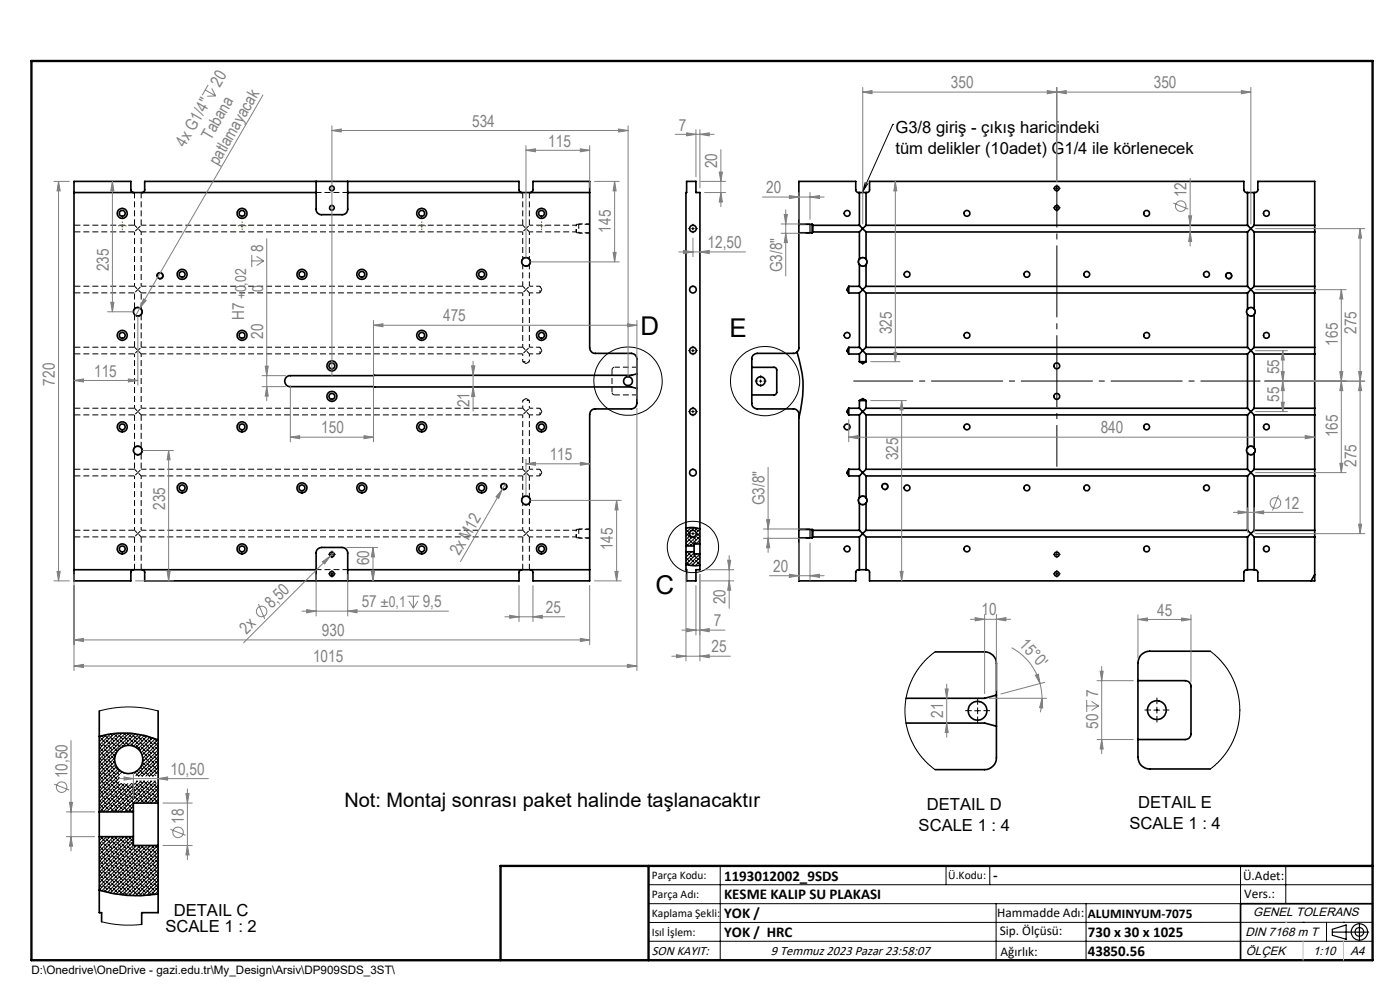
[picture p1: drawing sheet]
<svg xmlns="http://www.w3.org/2000/svg" width="297mm" height="210mm" viewBox="0 0 297 210" stroke-linecap="round" stroke-linejoin="round" font-family="sans-serif">
<path d="M122.3 47.6v1.8M122.3 112.3v1.8" fill="none" stroke="#000" stroke-width=".21" stroke-dasharray="1.3 .6" stroke-dashoffset=".9" stroke-linecap="butt"/>
<path d="M122.2 49.2v-1.4M110.9 76.7h1.4M114.5 75.1v-1.4M114.5 62.1v-1.4M112.3 84.9h-1.4M114.5 88v-1.4M114.5 100.9v-1.4M122.2 113.9v-1.4" fill="none" stroke="#000" stroke-width=".21" stroke-dasharray="1.3 .6" stroke-dashoffset=".7" stroke-linecap="butt"/>
<g fill="none" stroke="#000" stroke-width=".21" stroke-dasharray="1.3 .6" stroke-dashoffset=".5" stroke-linecap="butt">
<path d="M28.5 47.8l.7 .7M29.2 48.5l-.7 .7M29.2 48.5l.8-.7M30 49.2l-.8-.7M110.9 47.8l.7 .7M111.6 48.5l-.7 .7M111.6 48.5l.7-.7M112.3 49.2l-.7-.7M112.3 49.2h9.9M122.2 47.8h-9.9M28.5 73.7l.7 .7M28.5 60.7l.7 .7"/>
<path d="M29.2 74.4l.8-.7M29.2 74.4l-.7 .7M29.2 61.4l-.7 .7M29.2 61.4l.8-.7M30 62.1l-.8-.7M30 75.1l-.8-.7M110.9 73.7l.7 .7M110.9 60.7l.7 .7M111.6 61.4l-.7 .7M111.6 74.4l.7-.7M111.6 61.4l.7-.7M111.6 74.4l-.7 .7"/>
<path d="M112.3 62.1l-.7-.7M112.3 75.1l-.7-.7M112.3 75.1h2.2M112.3 62.1h2.2M114.5 73.7h-2.2M114.5 60.7h-2.2M129.8 78.5a.59 .59 0 0 1 .6-.6M28.5 86.6l.7 .7M28.5 99.5l.7 .7M29.2 87.3l-.7 .7M29.2 87.3l.8-.7M30 88l-.8-.7"/>
<path d="M110.9 99.5l.7 .7M110.9 86.6l.7 .7M111.6 87.3l-.7 .7M111.6 87.3l.7-.7M112.3 88l-.7-.7M112.3 88h2.2M114.5 86.6h-2.2M114.5 99.5h-2.2M130.4 83.8a.59 .59 0 0 1-.6-.6M28.5 112.5l.7 .7M29.2 113.2l-.7 .7M29.2 113.2l.8-.7"/>
<path d="M29.2 100.2l.8-.7M29.2 100.2l-.7 .7M30 113.9l-.8-.7M30 100.9l-.8-.7M110.9 112.5l.7 .7M111.6 113.2l-.7 .7M111.6 100.2l.7-.7M111.6 100.2l-.7 .7M111.6 113.2l.7-.7M112.3 100.9l-.7-.7M112.3 113.9l-.7-.7M112.3 113.9h9.9"/>
<path d="M112.3 100.9h2.2M122.2 112.5h-9.9"/>
</g>
<g fill="none" stroke="#000" stroke-width=".21" stroke-dasharray="1.3 .6" stroke-dashoffset=".2" stroke-linecap="butt">
<path d="M30 49.2h80.9M110.9 47.8h-80.9M110.9 56.1v4.6M122.3 49.4h2.8M125.1 47.6h-2.8M30 62.1h80.9M30 75.1h80.9M110.9 60.7h-80.9M110.9 73.7h-80.9M112.3 60.7v-4.6M130.4 77.9h4.7M30 88h80.9"/>
<path d="M110.9 99.5h-80.9M110.9 86.6h-80.9M129.8 83.2v-4.7M135.1 83.8h-4.7M30 113.9h80.9M30 100.9h80.9M110.9 112.5h-80.9M110.9 100.9v4.7M112.3 105.6v-4.7M122.3 114.1h2.8M125.1 112.3h-2.8"/>
</g>
<path d="M73.8 40.8h-6.7M67.1 120.8h6.7" fill="none" stroke="#000" stroke-width=".21" stroke-dasharray="1.3 .6" stroke-dashoffset=".1" stroke-linecap="butt"/>
<g fill="none" stroke="#000" stroke-width=".21" stroke-dasharray="1.3 .6" stroke-linecap="butt">
<path d="M28.5 40.8v7M30 47.8v-7M110.9 40.8v7M112.3 47.8v-7M122.2 49.2l.1 .2M122.3 47.6l-.1 .2M28.5 66.7v7M30 73.7v-7M28.5 88v7M30 95v-7M28.5 113.9v6.9M110.9 113.9v6.9"/>
<path d="M122.2 113.9l.1 .2M122.3 112.3l-.1 .2M30 120.8v-6.9M112.3 120.8v-6.9"/>
</g>
<g fill="none" stroke="#000" stroke-width=".21" stroke-dasharray="1.3 .6" stroke-dashoffset="-.1" stroke-linecap="butt">
<path d="M15.7 49.2h12.8M28.5 47.8h-12.8M15.7 75.1h12.8M15.7 62.1h12.8M28.5 73.7h-12.8M28.5 60.7h-12.8M28.5 62.1v3.5M30 65.6v-3.5M15.7 88h12.8M28.5 99.5h-12.8M28.5 86.6h-12.8M28.5 96.1v3.4"/>
<path d="M30 99.5v-3.4M15.7 113.9h12.8M15.7 100.9h12.8M28.5 112.5h-12.8"/>
</g>
<g fill="none" stroke="#000" stroke-width=".21" stroke-dasharray="1.3 .6" stroke-dashoffset=".6" stroke-linecap="butt">
<path d="M28.5 49.2v11.5M110.9 49.2v5.8M112.3 55v-5.8M28.5 75.1v11.5M30 60.7v-11.5M110.9 62.1v11.6M112.3 73.7v-11.6M30 86.6v-11.5M110.9 88v11.5M112.3 99.5v-11.5M28.5 100.9v11.6M30 112.5v-11.6"/>
<path d="M110.9 106.7v5.8M112.3 112.5v-5.8"/>
</g>
<path d="M110.9 75.1v1.6M112.3 76.7v-1.6M110.9 84.9v1.7M112.3 86.6v-1.7" fill="none" stroke="#000" stroke-width=".21" stroke-dasharray="1.3 .6" stroke-dashoffset=".8" stroke-linecap="butt"/>
<g fill="none" stroke="#000" stroke-width=".21" stroke-dasharray="1.3 .6" stroke-dashoffset=".4" stroke-linecap="butt">
<path d="M122.8 49.5h2.3M125.1 47.5h-2.3M110.9 76.7l.7 .4M111.6 77.1l.7-.4M114.5 75.1l.5-.7M114.5 62.1l.5-.7M115 74.4l-.5-.7M115 61.4l-.5-.7M111.6 84.5l-.7 .4M112.3 84.9l-.7-.4M114.5 88l.5-.7M115 87.3l-.5-.7"/>
<path d="M114.5 100.9l.5-.7M115 100.2l-.5-.7M122.8 114.2h2.3M125.1 112.2h-2.3"/>
</g>
<g fill="none" stroke="#000" stroke-width=".35">
<path d="M67.1 38.5v5.9a1.09 1.09 0 0 0 1.1 1.1h4.4a1.15 1.15 0 0 0 1.2-1.1v-5.9M15.7 40.8h51.4M28.4 40.8a.6 .6 0 0 1-.6-.6v-1.7h-12.1v84.7h12.1v-1.8a.6 .6 0 0 1 .6-.5M30.1 40.8a.6 .6 0 0 0 .6-.6v-1.7h79.4v1.7a.6 .6 0 0 0 .6 .6M73.8 40.8h51.3M112.5 40.8a.6 .6 0 0 0 .6-.6v-1.7h12v35.3a1.21 1.21 0 0 0 1.2 1.2h7.6a1.21 1.21 0 0 1 1.2 1.2v9.3a1.21 1.21 0 0 1-1.2 1.2h-7.6a1.15 1.15 0 0 0-1.2 1.2v35.3h-12v-1.8a.6 .6 0 0 0-.6-.5M169.5 49.4v24.5l-.4 .8M169.5 47.6v1.8M169.5 49.4h2.8M169.5 47.6h2.8M172.3 47.6v1.8M172.3 47.6l.1 .2"/>
<path d="M172.4 47.8v1.4M172.4 49.2l-.1 .2M172.4 49.2h9.9M172.4 47.8h9.9M182.3 55a.93 .93 0 0 1 1.4 0M182.3 56.1a.93 .93 0 0 0 1.4 0M182.3 55a.86 .86 0 0 0 0 1.1M182.3 40.8a.62 .62 0 0 1-.8-.6v-1.7h-12v9.1M182.3 47.8l.7 .7M182.3 40.8h1.4M182.3 40.8v7M182.3 49.2v5.8"/>
<path d="M182.3 56.1v4.6M183 48.5l.7 .7M183 48.5l-.7 .7M183.7 47.8l-.7 .7M183.7 55a.99 .99 0 0 1 0 1.1M183.7 40.8a.61 .61 0 0 0 .8-.6v-1.7h79.4v1.7a.63 .63 0 0 0 .8 .6M183.7 40.8v7M183.7 49.2v5.8M183.7 56.1v4.6M183.7 49.2h81M183.7 47.8h81M264.7 47.8l.7 .7"/>
<path d="M264.7 40.8h1.4M264.7 40.8v7M264.7 49.2v11.5M265.4 48.5l-.7 .7M265.4 48.5l.7 .7M266.1 47.8l-.7 .7M266.1 40.8a.66 .66 0 0 0 .7-.6v-1.7h12.1v9.3M266.1 40.8v7M266.1 49.2v11.5M266.1 49.2h12.8M266.1 47.8h12.8M278.9 47.8v1.4"/>
<path d="M278.9 49.2v11.5M135.1 79.3l-1.2 .3-72.3 .1a1.16 1.16 0 0 0-1.2 1.1 1.16 1.16 0 0 0 1.2 1.2l72.3 .1 1.2 .3M159.5 77.9h4.7a.55 .55 0 0 1 .6 .6v4.7a.6 .6 0 0 1-.6 .6h-4.7M169.1 74.7l-.6 .3h-7.8a1.15 1.15 0 0 0-1.2 1.2v9.3a1.15 1.15 0 0 0 1.2 1.2h7.6a1.14 1.14 0 0 1 1.2 1.2v24.4M169.1 74.7a22.6 22.6 0 0 1 .4 13.9M180.1 60.7v1.5M180.1 73.7v1.4M180.1 60.7h2.2M180.1 60.7l-.5 .7 .5 .8M180.1 62.2h2.2M180.1 73.7h2.2M180.1 73.7l-.5 .7 .5 .7"/>
<path d="M180.1 75.1h2.2M182.3 60.7l.7 .7M182.3 73.7l.7 .7M182.3 76.7h1.4M182.3 62.2v11.5M182.3 75.1v1.6M182.3 76.7l.7 .4 .7-.4M183 61.4l-.7 .8M183 74.4l-.7 .7M183 61.4l.7 .8M183 74.4l.7 .7M183.7 60.7l-.7 .7"/>
<path d="M183.7 73.7l-.7 .7M183.7 62.2v11.5M183.7 75.1v1.6M183.7 60.7h81M183.7 62.2h81M183.7 73.7h81M183.7 75.1h81M264.7 65.6a.94 .94 0 0 1 1.4 0M264.7 73.7l.7 .7M264.7 66.7a.93 .93 0 0 0 1.4 0M264.7 60.7l.7 .7M264.7 65.6a.99 .99 0 0 0 0 1.1"/>
<path d="M264.7 62.2v3.4M264.7 66.7v7M264.7 75.1v11.5M265.4 61.4l.7 .8M265.4 61.4l-.7 .8M265.4 74.4l-.7 .7M265.4 74.4l.7 .7M266.1 73.7l-.7 .7M266.1 60.7l-.7 .7M266.1 65.6a.86 .86 0 0 1 0 1.1M266.1 62.2v3.4M266.1 66.7v7"/>
<path d="M266.1 75.1v11.5M266.1 60.7h12.8M266.1 62.2h12.8M266.1 73.7h12.8M266.1 75.1h12.8M278.9 60.7v1.5M278.9 73.7v1.4M278.9 62.2v11.5M278.9 75.1v11.5M180.1 86.6v1.4M180.1 99.5v1.5M180.1 86.6h2.2"/>
<path d="M180.1 86.6l-.5 .7 .5 .7M180.1 88h2.2M180.1 99.5h2.2M180.1 99.5l-.5 .8 .5 .7M182.3 86.6l.7 .7M182.3 99.5l.7 .8M182.3 85h1.4M182.3 85v1.6M182.3 88v11.5M182.3 85l.7-.4 .7 .4M183 87.3l-.7 .7M183 87.3l.7 .7"/>
<path d="M183.7 99.5l-.7 .8M183.7 86.6l-.7 .7M183.7 85v1.6M183.7 88v11.5M183.7 86.6h81M183.7 88h81M183.7 99.5h81M264.7 95a.88 .88 0 0 1 1.4 0M264.7 99.5l.7 .8M264.7 96.1a.87 .87 0 0 0 1.4 0M264.7 86.6l.7 .7M264.7 95a.94 .94 0 0 0 0 1.1"/>
<path d="M264.7 88v7M264.7 96.1v3.4M265.4 87.3l.7 .7M265.4 87.3l-.7 .7M266.1 99.5l-.7 .8M266.1 86.6l-.7 .7M266.1 95a.81 .81 0 0 1 0 1.1M266.1 88v7M266.1 96.1v3.4M266.1 86.6h12.8M266.1 88h12.8M266.1 99.5h12.8"/>
<path d="M278.9 86.6v1.4M278.9 99.5v1.5M278.9 88v11.5M145.5 119.7a6.7 6.7 0 0 0 3 .2M145.5 112h.4a4.5 4.5 0 0 1 2.6 .2M145.5 115.8v1.2M145.5 117l.2 6.2h1.9v-2.3h.9v-3.4M145.5 117h1.7M145.5 115.8h1.7M147.2 115.8v1.2M147.2 117v.5h1.3M148.5 115.4v2.1"/>
<path d="M148.5 115.4v-74.6h-.9v-2.3h-1.9v2.3h-.2v75M148.5 115.4h-1.3v.4M169.5 112.3v1.8M169.5 114.1v9.1M169.5 112.3h2.8M169.5 114.1h2.8M172.3 112.3v1.8M172.3 112.3l.1 .2M172.4 112.5v1.4M172.4 112.5h9.9M172.4 113.9l-.1 .2M172.4 113.9h9.9"/>
<path d="M180.1 101h2.2M182.3 112.5l.7 .7M182.3 106.7a.94 .94 0 0 0 1.4 0M182.3 105.6a.93 .93 0 0 1 1.4 0M182.3 105.6a.86 .86 0 0 0 0 1.1M182.3 101v4.6M182.3 106.7v5.8M182.3 113.9v7M183 100.3l-.7 .7M183 100.3l.7 .7M183 113.2l-.7 .7M183 113.2l.7 .7"/>
<path d="M183.7 112.5l-.7 .7M183.7 105.6a.99 .99 0 0 1 0 1.1M183.7 101v4.6M183.7 106.7v5.8M183.7 113.9v7M183.7 101h81M183.7 112.5h81M183.7 113.9h81M264.7 112.5l.7 .7M264.7 101v11.5M264.7 113.9v7M265.4 113.2l-.7 .7"/>
<path d="M265.4 100.3l-.7 .7M265.4 100.3l.7 .7M265.4 113.2l.7 .7M266.1 112.5l-.7 .7M266.1 101v11.5M266.1 113.9v7M266.1 101h12.8M266.1 112.5h12.8M266.1 113.9h12.8M278.9 112.5v1.4M278.9 113.9v9.3h-12.1v-1.8a.63 .63 0 0 0-.7-.5M278.9 101v11.5"/>
<path d="M15.7 120.9h51.4M30.1 120.9l.3 .1 .3 .3v1.9h79.4v-1.8a.6 .6 0 0 1 .6-.5M67.1 123.2v-5.9a1.15 1.15 0 0 1 1.1-1.2h4.4a1.2 1.2 0 0 1 1.2 1.2v5.9M73.8 120.9h51.3M169.5 123.2h.1M182.3 120.9a.62 .62 0 0 0-.8 .5v1.8h-12M182.3 120.9h1.4M183.7 120.9a.61 .61 0 0 1 .8 .5v1.8h79.4v-1.8a.63 .63 0 0 1 .8-.5M198.4 138.3h10.5a2.47 2.47 0 0 1 2.5 2.4v20.1a2.53 2.53 0 0 1-2.5 2.5h-10.5M256.8 138.1h-12.9a2.47 2.47 0 0 0-2.5 2.5v20a2.47 2.47 0 0 0 2.5 2.5h12.9M264.7 120.9h1.4M278.9 121.9l-.8 1.3"/>
<path d="M21.1 156.2a18.9 18.9 0 0 1 12.4 .7M21.1 150.8v21.4M33.5 150.8v19.5M192.2 153.4h16.7l2.5 .6M211.4 147.5l-2.5 .6h-16.7M241.4 144.4h10a1.21 1.21 0 0 1 1.3 1.2v10a1.21 1.21 0 0 1-1.3 1.3h-10M21.1 172.2v5.3M21.1 177.5v16.1h.5v1.9M21.1 177.5h7.2M21.1 172.2h7.2M28.3 172.2v5.3M28.3 177.5v1.8h5.2"/>
<path d="M33.5 170.3v9M33.5 179.3v14.3h-3.4v2.5M33.5 170.3h-5.2v1.9M21.1 188.8a27.8 27.8 0 0 0 12.4 .8M291.2 191.7h-28v12"/>
<circle cx="70.4" cy="40" r=".5"/>
<circle cx="224.2" cy="40" r=".49"/>
<circle cx="25.9" cy="45.3" r="1.06"/>
<circle cx="25.9" cy="45.3" r=".62"/>
<circle cx="33.9" cy="58.5" r=".59"/>
<circle cx="38.6" cy="58.2" r=".61"/>
<circle cx="38.6" cy="58.2" r="1.05"/>
<circle cx="51.3" cy="45.3" r="1.05"/>
<circle cx="51.3" cy="45.3" r=".63"/>
<circle cx="64" cy="58.2" r=".62"/>
<circle cx="64.1" cy="58.2" r="1.06"/>
<circle cx="70.4" cy="44.1" r=".5"/>
<circle cx="76.8" cy="58.2" r="1.06"/>
<circle cx="76.8" cy="58.2" r=".61"/>
<circle cx="89.5" cy="45.3" r="1.06"/>
<circle cx="89.5" cy="45.3" r=".62"/>
<circle cx="102.2" cy="58.2" r="1.06"/>
<circle cx="102.2" cy="58.2" r=".61"/>
<circle cx="111.6" cy="55.5" r=".89"/>
<circle cx="114.9" cy="45.3" r=".62"/>
<circle cx="114.9" cy="45.3" r="1.05"/>
<circle cx="147" cy="48.5" r=".7"/>
<circle cx="179.7" cy="45.3" r=".61"/>
<circle cx="192.4" cy="58.2" r=".61"/>
<circle cx="205.1" cy="45.3" r=".61"/>
<circle cx="217.8" cy="58.2" r=".62"/>
<circle cx="224.2" cy="44.1" r=".49"/>
<circle cx="230.5" cy="58.2" r=".62"/>
<circle cx="243.3" cy="45.3" r=".61"/>
<circle cx="256" cy="58.2" r=".61"/>
<circle cx="260.7" cy="58.5" r=".6"/>
<circle cx="268.7" cy="45.3" r=".61"/>
<circle cx="25.9" cy="71.1" r="1.07"/>
<circle cx="25.9" cy="71.1" r=".61"/>
<circle cx="29.2" cy="66.2" r=".9"/>
<circle cx="51.3" cy="71.1" r="1.06"/>
<circle cx="51.3" cy="71.1" r=".62"/>
<circle cx="70.4" cy="77.6" r="1.06"/>
<circle cx="70.4" cy="77.6" r=".62"/>
<circle cx="89.5" cy="71.1" r="1.07"/>
<circle cx="89.5" cy="71.1" r=".61"/>
<circle cx="114.9" cy="71.1" r=".61"/>
<circle cx="114.9" cy="71.1" r="1.06"/>
<circle cx="147" cy="74.4" r=".69"/>
<circle cx="147" cy="61.4" r=".69"/>
<circle cx="179.7" cy="71.1" r=".61"/>
<circle cx="205.1" cy="71.1" r=".61"/>
<circle cx="224.2" cy="77.6" r=".62"/>
<circle cx="243.3" cy="71.1" r=".61"/>
<circle cx="268.7" cy="71.1" r=".61"/>
<circle cx="25.9" cy="90.5" r="1.06"/>
<circle cx="25.9" cy="90.6" r=".62"/>
<circle cx="29.2" cy="95.5" r=".9"/>
<circle cx="51.3" cy="90.6" r="1.05"/>
<circle cx="51.3" cy="90.6" r=".63"/>
<circle cx="70.4" cy="84.1" r="1.07"/>
<circle cx="70.4" cy="84.1" r=".61"/>
<circle cx="89.5" cy="90.5" r="1.06"/>
<circle cx="89.5" cy="90.6" r=".62"/>
<circle cx="114.9" cy="90.6" r=".62"/>
<circle cx="114.9" cy="90.6" r="1.05"/>
<circle cx="133.2" cy="80.8" r=".95"/>
<circle cx="147" cy="87.3" r=".71"/>
<circle cx="161.4" cy="80.8" r=".95"/>
<circle cx="179.7" cy="90.5" r=".61"/>
<circle cx="205.1" cy="90.5" r=".61"/>
<circle cx="224.2" cy="84.1" r=".63"/>
<circle cx="243.3" cy="90.5" r=".61"/>
<circle cx="268.7" cy="90.5" r=".61"/>
<circle cx="25.9" cy="116.4" r="1.07"/>
<circle cx="25.9" cy="116.4" r=".61"/>
<circle cx="38.6" cy="103.5" r=".61"/>
<circle cx="38.6" cy="103.5" r="1.05"/>
<circle cx="51.3" cy="116.4" r="1.06"/>
<circle cx="51.3" cy="116.4" r=".62"/>
<circle cx="64" cy="103.5" r=".62"/>
<circle cx="64.1" cy="103.5" r="1.06"/>
<circle cx="70.4" cy="117.6" r=".5"/>
<circle cx="76.8" cy="103.5" r="1.06"/>
<circle cx="76.8" cy="103.5" r=".61"/>
<circle cx="89.5" cy="116.4" r="1.07"/>
<circle cx="89.5" cy="116.4" r=".61"/>
<circle cx="102.2" cy="103.5" r="1.06"/>
<circle cx="102.2" cy="103.5" r=".61"/>
<circle cx="106.9" cy="103.2" r=".6"/>
<circle cx="111.6" cy="106.1" r=".89"/>
<circle cx="114.9" cy="116.4" r=".61"/>
<circle cx="114.9" cy="116.4" r="1.06"/>
<circle cx="147" cy="100.3" r=".71"/>
<circle cx="147" cy="113.2" r=".7"/>
<circle cx="179.7" cy="116.4" r=".61"/>
<circle cx="187.7" cy="103.2" r=".6"/>
<circle cx="192.4" cy="103.5" r=".61"/>
<circle cx="205.1" cy="116.4" r=".61"/>
<circle cx="217.8" cy="103.5" r=".62"/>
<circle cx="224.2" cy="117.6" r=".49"/>
<circle cx="230.5" cy="103.5" r=".62"/>
<circle cx="243.3" cy="116.4" r=".61"/>
<circle cx="256" cy="103.5" r=".61"/>
<circle cx="268.7" cy="116.4" r=".61"/>
<circle cx="70.4" cy="121.7" r=".5"/>
<circle cx="224.2" cy="121.7" r=".49"/>
<circle cx="207.4" cy="150.8" r="1.99"/>
<circle cx="245.4" cy="150.6" r="1.99"/>
<circle cx="27.3" cy="161.1" r="2.99"/>
</g>
<g fill="none" stroke="#000" stroke-width=".21">
<path d="M183.6 38.7l-.6 1.9M184.1 38.9l-1.1 1.7M189.4 26.4h.1M189.4 26.4l-6.4 14.2M223.9 40h.6M224.2 39.7v.5M33.3 58.7a.71 .71 0 0 1 .6-.9 .71 .71 0 0 1 .8 .8 .71 .71 0 0 1-.9 .6M110.6 55.8a.99 .99 0 0 1 .9-1.2 .99 .99 0 0 1 1.1 1 .99 .99 0 0 1-1.3 .9M146.7 48.5h.6M147 48.2v.6M169.5 49.5h2.3M169.5 47.5h2.3"/>
<path d="M182.1 55.8a.98 .98 0 0 1 .8-1.2 .98 .98 0 0 1 1.1 1 .98 .98 0 0 1-1.2 .9M223.9 44.1h.6M224.2 43.8v.6M260 58.7a.71 .71 0 0 1 .6-.9 .71 .71 0 0 1 .8 .7 .71 .71 0 0 1-.9 .7M28.3 66.4a.98 .98 0 0 1 .9-1.2 .98 .98 0 0 1 1 1.1 .98 .98 0 0 1-1.2 .8M146.7 74.4h.6M147 74.1v.6M264.4 66.4a.98 .98 0 0 1 .9-1.2 .98 .98 0 0 1 1 1 .98 .98 0 0 1-1.2 .9M28.3 95.8a.98 .98 0 0 1 .9-1.2 .98 .98 0 0 1 1 1.1 .98 .98 0 0 1-1.2 .8M146.7 87.3h.6M147 87v.6M161.1 80.8h.5"/>
<path d="M161.4 80.6v.5M264.4 95.8a.98 .98 0 0 1 .9-1.2 .98 .98 0 0 1 1 1 .98 .98 0 0 1-1.2 .9M70.1 117.6h.6M70.4 117.3v.6M106.2 103.4a.71 .71 0 0 1 .6-.9 .71 .71 0 0 1 .8 .8 .71 .71 0 0 1-.9 .6M110.6 106.4a.99 .99 0 0 1 .9-1.2 .99 .99 0 0 1 1.1 1 .99 .99 0 0 1-1.3 .9M145.5 118.3l.7 .7M145.5 117.6l.3 .3M145.5 115.3l.5 .5M145.5 114.6l.3 .3M145.5 112.3l.7 .7M145.7 119.2l.7 .7"/>
<path d="M145.7 113.2l.9 1M145.8 112l-.3 .2M145.9 117l-.4 .5M146 117.3l1 1M146 114.3l1 1M146.4 112.9l-.9 .8M146.4 118.5l1 .9M146.4 113.6l-.9 .9M146.4 115.5l.4 .3M146.4 112.5l.2 .1M146.5 117l.1 .1M146.7 117l-1.2 1.2"/>
<path d="M146.7 112.6l.6-.7 .8 .8M146.7 113.2h.6M146.8 119.6l.4 .4M146.9 113.9l-1.4 1.3M147 112.3l-.4-.4-1.1 1.1M147 112.9v.6M147.1 113.9l.6 .6M147.1 117.7l1 .9M147.1 114.7l.7 .7M147.2 117.3l-1.7 1.6M147.2 115.8h.1M147.5 118.8l1 1-.2 .1"/>
<path d="M147.7 113l.8 .8-2.1 2M147.7 117.5h.1M147.7 117.5l-2.2 2.2M147.9 119.9l.1 .1M147.9 114l.6 .5-.9 .9M148 112l-.6 .6M148.3 118.1l.2 .2-1.7 1.7M148.3 115.1l.2 .2-.1 .1M148.4 112.2l.1 .1-.8 .8M148.4 117.5l-2.3 2.4M148.5 119l-1 1M148.5 113l-2.8 2.8"/>
<path d="M169.5 112.2h2.3M169.5 114.2h2.3M182.1 106.4a.98 .98 0 0 1 .8-1.2 .98 .98 0 0 1 1.1 1 .98 .98 0 0 1-1.2 .9M187 103.4a.71 .71 0 0 1 .7-.9 .71 .71 0 0 1 .7 .8 .71 .71 0 0 1-.9 .6M223.9 117.6h.6M224.2 117.3v.6M70.1 121.7h.6M70.4 121.4v.6M198.4 138.3l-2.4 2.1-2 2.7-1.4 3.2-.4 1.8-.2 2 .2 3.5 .5 1.8 .7 1.8 .8 1.6 1.2 1.7 1.5 1.5 1.5 1.3M223.9 121.7h.6M224.2 121.4v.6M256.8 138.1l2.4 2.3 1.9 2.7 1.3 3.2 .5 2 .1 2-.3 3.5-1 3.2-1.1 2.1-1 1.3-1.6 1.8-1.2 .9"/>
<path d="M21.1 150.8l2.7-.6 2.8-.2 3.4 .1 3.5 .7M21.1 158.5l.8 .9M21.1 157.8l.5 .5M21.1 157l.1 .2M21.4 159.6l.9 .9M21.4 156.6l.9 .9M21.8 157.8l.9 .9M21.9 156.4l-.3-.3-.5 .5M22.2 158.8l.9 1M22.2 155.9l.9 .9M22.5 160l1 .9M22.5 157l1 .9"/>
<path d="M22.5 155.8l-1.4 1.5M22.9 158.1l.9 1M23.3 159.2l.9 1M23.3 156.2l.9 1M23.6 157.4l1 .9M23.8 156.1l-.3-.4-2.4 2.4M24 158.5l.9 .8M24.1 155.6l.8 .8M24.3 155.6l-3.2 3.2M24.4 159.6l.2 .2M24.4 156.6l.9 .9M24.6 159.7l-3.5 3.6"/>
<path d="M24.8 157.8l.8 .8M25.1 155.5l-4 4.1M25.2 158.8v.2M25.2 155.9l.9 .9M25.5 157l1 .9M25.5 155.5l.2 .2M25.9 155.5l-4.8 4.8M25.9 158.1l.2 .3M26.2 156.2l1 1M26.2 155.5l.6 .6M26.6 155.5l-5.5 5.6M26.6 157.4l.8 .7"/>
<path d="M27 155.5l.9 .9M27.4 155.5l-6.3 6.3M27.4 156.6l.9 .9M27.8 157.8l.5 .4M28 155.6l-6.9 7M28.1 155.9l1 .9M28.5 157l1 .9M28.6 155.6l-2.6 2.8M28.9 158.1l.9 1M29.2 156.2l1 1M29.4 155.7l-2.4 2.4M29.5 155.8l.3 .3"/>
<path d="M29.6 157.4l1 .9M30 158.5l.9 .9M30 155.8l-2.3 2.3M30.4 159.6l.9 .9M30.4 156.6l.9 .9M30.4 156l.5 .4M30.6 156l-2.3 2.3M30.8 157.8l.9 .9M31.1 158.8l1 1M31.2 156.1l-2.3 2.4M31.5 156.2l.6 .6M31.5 160l.9 .9"/>
<path d="M31.5 157l.9 .9M31.8 156.3l-2.5 2.5M31.9 158.1l.9 1M32.2 159.2l1 1M32.4 156.5l-2.8 2.7M32.6 156.6l.6 .6M32.6 157.4l.9 .9-3.2 3.3M32.9 156.7l-2.9 3M33 158.5l.5 .6-3.8 3.8M33.4 159.6l.1 .2-4.7 4.8M33.5 156.9l-3.3 3.2M33.5 157.5l-3.2 3.3"/>
<path d="M206.8 150.8h1.2M207.4 150.1v1.3M244.8 150.6h1.2M245.4 150v1.3M21.1 179.5l.8 .9M21.1 178.7l.5 .5M21.1 178l.1 .1M21.1 172l.1 .1M21.1 169.7l.5 .6M21.1 169l.1 .1M21.1 170.5l.8 .9M21.1 167.5l.8 .9"/>
<path d="M21.1 166.7l.5 .6M21.1 166l.1 .1M21.1 164.5l.8 .9M21.1 163.8l.5 .5M21.1 163l.1 .2M21.1 161.5l.8 .9M21.1 160.8l.5 .5M21.1 160l.1 .2M21.1 177.5h.1M21.4 177.6l.9 .9M21.4 171.6l.6 .6M21.4 168.6l.9 .9"/>
<path d="M21.4 165.6l.9 .9M21.4 162.6l.9 .9M21.8 178.7l.9 .9M21.8 169.7l.9 1M21.8 166.7l.9 1M21.8 163.7l.9 1M21.8 160.7l.9 1M21.9 177.5l-.8 .8M22.2 179.8l.9 1M22.2 170.8l.9 1M22.2 167.8l.9 1M22.2 164.8l.9 1"/>
<path d="M22.2 161.8l.9 1M22.5 177.9l1 1M22.5 172l.3 .2M22.5 169l1 .9M22.5 166l1 .9M22.5 163l1 .9M22.6 177.5l-1.5 1.5M22.8 177.5l.3 .3M22.9 179.1l.9 .9M22.9 170.1l.9 .9M22.9 167.1l.9 .9M22.9 164.1l.9 .9"/>
<path d="M22.9 161.1l.9 1M23.3 171.2l.9 .9M23.3 168.2l.9 .9M23.3 165.2l.9 .9M23.3 162.2l.9 1M23.4 177.5l-2.3 2.3M23.5 177.5l.7 .6M23.6 178.3l1 .9M23.6 169.3l1 1M23.6 166.4l1 .9M23.6 163.4l1 .9M23.6 160.4l.7 .6"/>
<path d="M24 179.4l.9 1M24 170.5l.9 .9M24 167.5l.9 .9M24 164.5l.9 .9M24 161.5l.4 .4M24.1 177.5l-3 3M24.3 160.8l-3.2 3.3M24.3 161.5l-3.2 3.3M24.4 177.6l.9 .9M24.4 171.6l.6 .6M24.4 168.6l.9 .9M24.4 165.6l.9 .9"/>
<path d="M24.4 162.6l.9 .9M24.5 162.1l-3.4 3.5M24.7 162.6l-3.6 3.7M24.8 178.7l.9 .9M24.8 163.7l.5 .6-4.2 4.2M24.8 169.7l.9 1M24.8 166.7l.9 1M24.9 177.5l-3.8 3.8M25 163.1l-3.9 4M25.2 179.8l.9 1M25.2 164.8l.1 .3-4.2 4.2M25.2 170.8l.9 1"/>
<path d="M25.2 167.8l.9 1M25.3 165.8l-4.2 4.3M25.4 163.4l-4.3 4.4M25.5 177.9l1 1M25.5 172l.3 .2M25.5 169l1 .9M25.6 177.5l-4.5 4.5M25.6 166.2l-4.5 4.6M25.8 166.2l.7 .7M25.8 177.5l.3 .3M25.9 179.1l.9 .9M25.9 170.1l.9 .9"/>
<path d="M25.9 167.1l.9 .9M25.9 163.8l-.4 .3M26.2 171.2l1 .9M26.2 168.2l1 .9M26.4 177.5l-5.3 5.3M26.4 164l-.1 .1M26.4 166.2l-5.3 5.3M26.5 177.5l.7 .6M26.6 178.3l1 .9M26.6 169.3l1 1M26.6 166.4l1 .9M27 179.4l.9 1"/>
<path d="M27 170.5l.9 .9M27 167.5l.9 .9M27.1 177.5l-6 6M27.1 166.2l-6 6M27.4 177.6l.9 .9-7.2 7.3M27.4 171.6l.6 .6M27.4 168.6l.9 .9M27.8 178.7l.5 .6-7.2 7.2M27.8 169.7l.6 .6M27.8 166.7l.9 1M27.8 164.1h.1M27.9 177.5l-6.8 6.8"/>
<path d="M27.9 166.2l-6 6M28 166.2l.3 .3M28 164l.1 .1M28.1 179.8l1 1M28.1 170.8l.2 .2-1.2 1.2M28.1 167.8l1 1M28.3 171.8l-.4 .4M28.3 177.8l-7.2 7.2M28.4 179.3l.3 .3M28.5 169l1 .9M28.6 166.2l-6 6M28.8 166.2l.7 .7"/>
<path d="M28.9 170.1l.2 .2M28.9 167.1l.9 .9M28.9 165.7l.2 .1M29 179.3l-7.9 8M29.1 163.5l.4 .4M29.1 163.5l-.6 .6M29.2 179.3l.6 .7M29.2 165.7l-.4 .3M29.2 168.2l1 .9M29.6 169.3l1 1M29.6 166.4l1 .9M29.6 163.4l1 .9"/>
<path d="M29.7 165.7l.5 .4M29.7 179.3l-8.6 8.7M29.8 162.8l.4 .4M30 165.7l-6.6 6.5M30 179.4l.9 1M30 167.5l.9 .9M30.2 161.7l.7 .7M30.3 161l.3 .3M30.4 168.6l.9 .9M30.4 162.6l.9 .9M30.4 165.7l.9 .8M30.5 179.3l-9.4 9.5"/>
<path d="M30.7 165.7l-6.6 6.5M30.8 169.7l.6 .6M30.8 166.7l.9 1M30.8 163.7l.9 .9M30.8 160.7l.9 1M31.1 179.8l1 1M31.1 167.8l1 1M31.1 161.8l1 1M31.2 179.3l-9.6 9.7M31.4 179.3l.3 .3M31.4 165.7l-6.5 6.5M31.5 169l.9 .9"/>
<path d="M31.5 166l.9 .9M31.5 163l.9 .9M31.9 170.1l.2 .2M31.9 167.1l.9 .9M31.9 164.1l.5 .5M31.9 161.1l.9 1M31.9 165.7l.2 .1M32 179.3l-9.8 9.9M32.1 179.3l.7 .7M32.2 165.7l-6.6 6.5M32.2 168.2l1 .9M32.2 162.2l1 1"/>
<path d="M32.6 166.4l.9 .9-3 3M32.6 169.3l.9 1M32.6 160.4l.9 .9-3.3 3.3-.2-.1M32.6 163.4l.7 .7M32.7 165.7l.4 .3M32.7 179.3l-9.9 10M32.9 165.7l-6.5 6.5M33 179.4l.5 .6-9.5 9.5M33 167.5l.5 .5-2.2 2.3M33 161.5l.5 .6-2.6 2.5M33 164.5h.1M33.1 166.2l-4.1 4.1"/>
<path d="M33.4 162.6l.1 .2-1.8 1.8M33.4 168.6l.1 .2-1.5 1.5M33.5 179.3l-10.1 10.1M33.5 166.5l-3.8 3.8M33.5 169.5l-.8 .8M33.5 160.5l-4 4.1-.6-.5M33.5 163.5l-1 1.1M21.1 188.4l.5 .6M21.1 187.7l.5 .5M21.1 187l.1 .1M21.1 185.4l.8 1M21.1 184.7l.5 .5"/>
<path d="M21.1 184l.1 .1M21.1 182.5l.8 .9M21.1 181.7l.5 .5M21.1 181l.1 .1M21.4 186.5l.9 1M21.4 183.5l.9 1M21.4 180.6l.9 .9M21.6 195.5l4 .7 4.5-.1M21.8 187.7l.9 .9M21.8 184.7l.9 .9M21.8 181.7l.9 .9M22.2 188.8l.4 .4"/>
<path d="M22.2 185.8l.9 1M22.2 182.8l.9 1M22.5 186.9l1 .9M22.5 183.9l1 1M22.5 180.9l1 1M22.9 188.1l.9 .9M22.9 185.1l.9 .9M22.9 182.1l.9 .9M23.3 189.2l.2 .2M23.3 186.2l.9 .9M23.3 183.2l.9 .9M23.3 180.2l.9 .9"/>
<path d="M23.6 187.3l1 .9M23.6 184.3l1 .9M23.6 181.3l1 .9M24 188.4l.9 1M24 185.4l.9 1M24 182.4l.9 1M24.4 189.5l.1 .1M24.4 186.5l.9 1M24.4 183.5l.9 1M24.4 180.6l.9 .9M24.8 187.7l.9 .9M24.8 184.7l.9 .9"/>
<path d="M24.8 181.7l.9 .9M25.2 188.8l.9 .9M25.2 185.8l.9 1M25.2 182.8l.9 1M25.5 186.9l1 .9M25.5 183.9l1 1M25.5 180.9l1 1M25.9 188.1l.9 .9M25.9 185.1l.9 .9M25.9 182.1l.9 .9M26.2 189.2l.8 .7M26.2 186.2l1 .9"/>
<path d="M26.2 183.2l1 .9M26.2 180.2l1 .9M26.6 187.3l1 .9M26.6 184.3l1 .9M26.6 181.3l1 .9M27 188.4l.9 1M27 185.4l.9 1M27 182.4l.9 1M27.4 189.5l.4 .5M27.4 186.5l.9 1M27.4 183.5l.9 1M27.4 180.6l.9 .9"/>
<path d="M27.8 187.7l.9 .9M27.8 184.7l.9 .9M27.8 181.7l.9 .9M28.1 188.8l1 .9M28.1 185.8l1 1M28.1 182.8l1 1M28.5 189.9l.1 .1M28.5 186.9l1 .9M28.5 183.9l1 1M28.5 180.9l1 1M28.9 188.1l.9 .9M28.9 185.1l.9 .9"/>
<path d="M28.9 182.1l.9 .9M29.2 189.2l.9 .8M29.2 186.2l1 .9M29.2 183.2l1 .9M29.2 180.2l1 .9M29.6 187.3l1 .9M29.6 184.3l1 .9M29.6 181.3l1 .9M30 188.4l.9 1M30 185.4l.9 1M30 182.4l.9 1M30.4 189.5l.4 .5"/>
<path d="M30.4 186.5l.9 1M30.4 183.5l.9 1M30.4 180.6l.9 .9M30.8 187.7l.9 .9M30.8 184.7l.9 .9M30.8 181.7l.9 .9M31.1 188.8l1 .9M31.1 185.8l1 1M31.1 182.8l1 1M31.5 189.9h.1M31.5 186.9l.9 .9M31.5 183.9l.9 1"/>
<path d="M31.5 180.9l.9 1M31.9 188.1l.9 .9M31.9 185.1l.9 .9M31.9 182.1l.9 .9M32.2 189.2l.6 .6M32.2 186.2l1 .9M32.2 183.2l1 .9M32.2 180.2l1 .9M32.6 181.3l.9 .9-7.5 7.6M32.6 184.3l.9 .9-4.7 4.8M32.6 187.3l.9 .9-1.6 1.7M33 182.4l.5 .6-6.9 6.9"/>
<path d="M33 185.4l.5 .6-4 4M33 188.4l.5 .6-.7 .8M33.4 180.6l.1 .2-8.8 8.8M33.4 183.5l.1 .3-6.2 6.2M33.4 186.5l.1 .3-3.2 3.2M33.4 189.5l.1 .1M33.5 181.5l-8.2 8.3M33.5 184.5l-5.5 5.5M33.5 187.5l-2.4 2.5M137.6 187.7h153.6M137.6 191.7h153.6M137.6 199.7h153.6"/>
<path d="M152.8 183.7v20M200.7 183.7v4M210 183.7v4M211.3 191.7v12M230.4 191.7v12M263.2 183.7v20M272.8 183.7v8M276.4 195.6h.1M281.4 195.6v4.1M285 195.6h.1M291.2 195.6l-153.6 .1"/>
<circle cx="133.2" cy="80.9" r="7.2"/>
<circle cx="162.3" cy="80.8" r="7.3"/>
<circle cx="147" cy="116" r="5.4"/>
</g>
<g fill="none" stroke="#808080" stroke-width=".21">
<path d="M43.5 19.1l2.3 1.2M44.2 18l-1.3 2.2M44.9 18.8l.9 1.5M183 19.5l2-.3v.7zM183 18.5v29M183 19.5h82.4M222.2 19.2l2 .3-2 .4zM224.2 19.5l2-.3v.7zM224.2 18.5v19.9M263.3 19.2l2.1 .3-2.1 .4zM265.4 18.5v29M11.4 38.5h3.3"/>
<path d="M12.4 38.5l.4 2h-.7zM12.4 38.5v84.7M23.8 38.5l.4 2h-.7zM23.8 38.5v27.6M45.8 20.3l-1.8 .1M55.8 20.2l-26.1 45.1M70.4 27.7l2-.3v.6zM70.4 26.7v53.2M70.4 27.7h62.8M111.6 31.9l2-.3v.6zM111.6 30.9v23.7M111.6 31.9h13.5"/>
<path d="M123.1 31.6l2 .3-2 .3zM125.1 30.9v9M126.1 38.5h5.3M130.4 38.5l.3 2h-.6zM130.4 38.5v17.1M131.2 27.4l2 .3-2 .3zM133.2 26.7v53.2M143.2 28.5h8.3M145.7 28.2l1.9 .3-1.9 .3zM147.6 27.5v10M148.5 28.5l2-.3v.6zM148.5 27.5v12.4"/>
<path d="M148.7 38.5h5.2M152.6 36.5h.6l-.3 2zM152.9 31.7v12.1M189.9 38.5l.4 2h-.7zM189.9 38.5v38.2M252.5 37.8v14.4M53.4 54.1v2.5M53.4 55.3h2.6M54.4 54.4l1.6 .9M56 55.3l-1.6 1M56.6 50.7v34.3M112.6 55.6h18.8"/>
<path d="M130.1 53.5h.6l-.3 2.1zM144 53.4h14.2M145 53.1l2 .3-2 .4zM147 50.5v4M148.5 53.4l2-.3v.7zM149.5 40.8h4.4M152.9 40.8l.3 2.1h-.6zM161.7 41.8h13.1M165.7 49.5h5.2M165.7 47.5h5.2M166.4 45.5h.6l-.3 2zM166.7 44.5v14.1"/>
<path d="M166.7 49.5l.3 2h-.6zM167.5 41.5l2 .3-2 .3zM169.5 40.8v5.7M171.8 41.8l2-.3v.6zM171.8 40.8v5.7M248.9 43.1l3.2 1.3M252.2 45.8h.6l-.3 2zM252.5 49.2l.3 2h-.6zM266.3 48.5h23.2M288.5 48.5l.4 2h-.7zM288.5 48.5v64.7M22.8 66.1h5.4"/>
<path d="M23.5 64.1h.7l-.4 2zM29.2 67.1v14.6M29.7 65.3l-.9 1.7M30.4 63.4l.6 .3-1.3 1.6zM55.6 79.7h5M56.3 77.7h.6l-.3 2zM79.2 69l2-.3v.6zM79.2 68v25.7M79.2 69h55.9M100 77.6h.7l-.3 2zM100.4 76.6v10.6M133.1 68.7l2 .3-2 .3z"/>
<path d="M135.1 68v16.6M184.7 76.7h6.2M189.6 74.7h.7l-.4 2zM266.3 74.4h6.8M266.3 61.4h19.3M271.8 78.8h.7l-.4 2zM272.1 74.4l.4 2h-.7zM272.1 74.4v12.9M284.2 78.8h.7l-.3 2zM284.6 61.4l.3 2h-.7zM284.6 61.4v38.9M288.2 78.8h.7l-.4 2z"/>
<path d="M15.7 80.7l2-.3v.6zM15.7 80.7h13.5M27.2 80.4l2 .3-2 .3zM30.2 95.6h6.6M35.8 95.6l.3 1.9h-.6zM35.8 95.6v27.6M55.6 82h5M56.6 82l.3 2h-.6zM61.6 92.7l2-.3v.7zM61.6 81.8v11.9M61.6 92.7h17.6M77.2 92.4l2 .3-2 .4z"/>
<path d="M100.4 82.1l.3 2h-.7zM111.6 98.4l2-.3v.6zM111.6 97.4v7.8M111.6 98.4h13.5M123.1 98.1l2 .3-2 .3zM135.1 86.6v55.7M162.9 99.1v18.1M180.1 92.7l2-.3v.7zM180.1 92.7h98.8M180.1 89v4.7M184.7 85h7.6M191.3 85l.3 2h-.6z"/>
<path d="M191.3 85v38.2M266.3 87.3h6.8M271.8 85.3h.7l-.4 2zM272.1 80.8l.4 2.1h-.7zM276.9 92.4l2 .3-2 .4zM284.2 98.3h.7l-.3 2zM284.6 80.8l.3 2.1h-.7zM288.5 80.8l.4 2.1h-.7zM289.5 80.8h-21.1M68.4 119.2l1.7-1.2-1.2 1.6zM70.8 117.3l-19.1 19M73.6 116.1h6.5"/>
<path d="M79.1 116.1l.3 2h-.6zM79.1 116.1v7.1M106.5 103.8l-.7 1.9-.6-.3zM106.5 103.8l-8.8 15.3M107.2 102.6l-.7 1.2M112.6 106.1h19.2M130.8 106.1l.3 2.1h-.6zM130.8 106.1v17.1M154.4 118.8h.6l-.3 2.1zM154.7 117.9v11.1M162 114.2h8.9M162 112.2h8.9"/>
<path d="M162.6 110.2h.7l-.4 2zM162.9 114.2l.4 2h-.7zM169.5 115.2v7.9M171.8 115.2v7.9M261.7 108.7h14.7M262.6 108.4l2.1 .3-2.1 .3zM264.7 107.7v5.2M266.1 108.7l2-.3v.6zM266.1 107.7v5.2M266.3 100.3h19.3M266.3 113.2h23.2M271.2 105.1l-1.3 3.2"/>
<path d="M288.2 111.2h.7l-.4 2zM11.4 123.2h3.3M12.1 121.2h.7l-.4 2zM15.7 135.7l2-.3v.7zM15.7 121.8v20.5M15.7 135.7h109.4M28.8 123.2h8M35.5 121.2h.6l-.3 2zM54.8 128.1l1.4 3.2M64.1 129.6h31M65.1 129.3l2 .3-2 .4zM67.1 121.8v8.9"/>
<path d="M73.8 129.6l1.9-.3v.7zM73.8 121.8v8.9M78.8 121.2h.6l-.3 2zM86.4 126.5h2.6M86.7 127.5l1 1.5M87.7 126.5v2.5M88.7 127.5l-1 1.5M107.1 130.8h12.7M108.1 130.5l2 .3-2 .4zM110.1 124.2v7.7M113.1 130.8l1.9-.3v.7zM113.1 124.2v7.7"/>
<path d="M123.1 135.4l2 .3-2 .4zM125.1 124.2v12.6M126.1 123.2h5.7M130.5 121.2h.6l-.3 2zM142.5 139.2h12.4M143.5 138.9l2 .3-2 .3zM144.6 133.7h9.2M145.5 121.8v18.4M145.7 133.3l1.9 .4-1.9 .3zM147.6 124.2v10.5M148.5 139.2l2-.3v.6zM148.5 121.8v18.4"/>
<path d="M148.5 133.7l2-.4v.7zM148.7 123.2h7M149.5 120.9h6.2M154.7 123.2l.3 2h-.6zM163.2 122.1h11.6M167.5 121.8l2 .3-2 .4zM171.8 122.1l2-.3v.7zM191 121.2h.6l-.3 2zM205.9 131.4h8.5M206.9 131l2 .4-2 .3zM208.9 130.3v16.8M211.4 131.4l2-.4v.7z"/>
<path d="M211.4 130.3v16.2M214.6 137.4a12.3 12.3 0 0 1 6 7.6M241.4 131.4l2-.3v.6zM241.4 130.4v9.2M241.4 131.4h11.3M250.7 131.1l2 .3-2 .3zM252.7 130.4v14.2M15.1 157.1v23.4M15.7 141.3l2-.4v.7zM15.7 141.3h119.4M133.1 140.9l2 .4-2 .3zM200.5 146.1h.7l-.4 2z"/>
<path d="M200.8 153.4l.4 2h-.7zM200.8 145.1v11.3M209.9 148.1h12.1M219.6 143.2l.7-.2 .3 2zM220.6 145l.3 1.5 .2 1.6M221.1 148.1l.1 2.1-.6-.1zM221.1 148.1l-.4 3M221.6 144.7l-9.3 2.5M230.5 148.5v2.5M230.5 149.7h2.6M231.6 148.8l1.5 .9M232.7 144.4h7.7"/>
<path d="M232.7 156.9h7.7M233.1 149.7l-1.5 1M233.4 142.4h.6l-.3 2zM233.7 156.9l.3 2h-.6zM233.7 141.4v18.5M11.5 166.3l3.2 1.3M14.1 172.2h6M14.1 177.5h6M14.7 170.2h.7l-.3 2zM15.1 177.5l.3 2h-.7zM25.3 165.2h18.9M26.3 164.8l2 .4-2 .3z"/>
<path d="M28.3 164.1v5.3M33.5 165.2l2.1-.4v.7zM34.6 179.3h6.2M34.6 170.3h6.2M36.2 175.9l3.2 1.3M39.4 168.3h.7l-.3 2zM39.8 179.3l.3 2.1h-.7zM39.8 167.3v15"/>
<circle cx="250.5" cy="43.7" r="1.12"/>
<circle cx="270.6" cy="106.7" r="1.12"/>
<circle cx="55.5" cy="129.7" r="1.13"/>
<circle cx="13.1" cy="167" r="1.13"/>
<circle cx="37.8" cy="176.6" r="1.13"/>
</g>
<g fill="none" stroke="#000" stroke-width=".25">
<path d="M171.8 47.5v2M171.8 112.2v2M282.6 197.7h7.8M282.6 197.1l3-.9v3l-3-.8zM288.4 195.8v3.8M106.2 203.7h185"/>
<circle cx="288.4" cy="197.7" r="1.74"/>
<circle cx="288.4" cy="197.7" r=".93"/>
</g>
<path d="M122.8 49.5v-2M122.8 114.2v-2" fill="none" stroke="#000" stroke-width=".21" stroke-dasharray="1.3 .6" stroke-dashoffset="1" stroke-linecap="butt"/>
<g fill="none" stroke="#000" stroke-width=".21" stroke-dasharray="15.2 1.3 1.3 1.3" stroke-linecap="butt">
<path d="M223.6 39.9h-.2M224.2 39.4v-.2M224.8 39.9h.2M146.4 48.5h-.4M147 47.9v-.4M147 49.1v.4M147.6 48.5h.4M223.6 44.1h-.2M224.2 43.5v-.2M224.2 44.7v.2M224.2 40.5v.2M224.8 44.1h.2"/>
<path d="M146.4 74.4h-.4M147 73.8v-.4M147 74.9v.5M147.6 74.4h.4M146.4 87.3h-.4M147 86.7v-.4M147 87.9v.4M147.6 87.3h.4M160.8 80.8h-.7M161.4 80.2v-.6M161.4 81.4v.7M162 80.8h.6"/>
<path d="M69.8 117.6h-.2M70.4 117v-.2M70.4 118.2v.2M71 117.6h.2M146.4 113.2h-.4M147 112.6v-.4M147 113.8v.4M147.6 113.2h.4M223.6 117.6h-.2M224.2 117v-.2M224.2 118.2v.2M224.8 117.6h.2"/>
<path d="M69.8 121.7h-.2M70.4 121.1v-.2M70.4 122.3v.2M71 121.7h.2M223.6 121.7h-.2M224.2 121.1v-.2M224.2 122.3v.2M224.8 121.7h.2M206.1 150.7h-1.3M207.4 149.5v-1.4M207.4 152v1.4M208.6 150.7h1.4"/>
<path d="M244.2 150.6h-1.4M245.4 149.4v-1.4M245.4 151.9v1.3M246.7 150.6h1.4"/>
</g>
<g fill="none" stroke="#808000" stroke-width=".21" stroke-dasharray="15.2 1.3 1.3 1.3" stroke-linecap="butt">
<path d="M25.4 47.9h-.4M26 47.3v-.3M26 48.5v.3M26.5 47.9h.4M50.8 47.9h-.3M51.4 47.3v-.3M51.4 48.5v.3M52 47.9h.3M88.9 47.9h-.3M89.5 47.3v-.3M89.5 48.5v.3M90.1 47.9h.3"/>
<path d="M114.3 47.9h-.3M114.9 47.3v-.3M114.9 48.5v.3M115.5 47.9h.3"/>
</g>
<path d="M224.2 39.4v59.6" fill="none" stroke="#000" stroke-width=".21" stroke-dasharray="15.2 1.3 1.3 1.3" stroke-dashoffset="6.4" stroke-linecap="butt"/>
<path d="M267.4 80.8h-86.4" fill="none" stroke="#000" stroke-width=".21" stroke-dasharray="15.2 1.3 1.3 1.3" stroke-dashoffset="2.5" stroke-linecap="butt"/>
<path d="M25.6 47.9h.6M25.9 47.6v.6M51 47.9h.6M51.3 47.6v.6M89.2 47.9h.5M89.5 47.6v.6M114.6 47.9h.6M114.9 47.6v.6" fill="none" stroke="#808000" stroke-width=".21"/>
<path d="M6.7 12.9h284.5v190.8h-284.5zM137.6 183.7v20M291.2 183.7h-185v20" fill="none" stroke="#000" stroke-width=".5"/>
<path d="M276.4 199.7v4M285 199.7v4" fill="none" stroke="#c0c0c0" stroke-width=".21"/>
<path d="M272.8 195.6h.1" fill="none" stroke="#c0c0c0" stroke-width=".25"/>
<g fill="#808080">
<path d="M68.4 119.2l1.7-1.2-1.2 1.6z"/>
<path d="M30.4 63.4l.6 .3-1.3 1.6z"/>
<path d="M106.5 103.8l-.7 1.9-.6-.3z"/>
<path d="M221.1 148.1l.1 2.1-.6-.1zM219.6 143.2l.7-.2 .3 2z"/>
<path d="M113.1 130.8l1.9-.3v.7zM108.1 130.5l2 .3-2 .4zM148.5 139.2l2-.3v.6zM143.5 138.9l2 .3-2 .3zM33.5 165.2l2.1-.4v.7zM26.3 164.8l2 .4-2 .3zM222.2 19.2l2 .3-2 .4zM183 19.5l2-.3v.7zM263.3 19.2l2.1 .3-2.1 .4zM224.2 19.5l2-.3v.7zM266.1 108.7l2-.3v.6zM262.6 108.4l2.1 .3-2.1 .3zM250.7 131.1l2 .3-2 .3zM241.4 131.4l2-.3v.6z"/>
<path d="M70.4 27.7l2-.3v.6zM131.2 27.4l2 .3-2 .3zM79.2 69l2-.3v.6zM133.1 68.7l2 .3-2 .3zM61.6 92.7l2-.3v.7zM77.2 92.4l2 .3-2 .4zM145.7 133.3l1.9 .4-1.9 .3zM148.5 133.7l2-.4v.7zM167.5 41.5l2 .3-2 .3zM171.8 41.8l2-.3v.6zM167.5 121.8l2 .3-2 .4zM171.8 122.1l2-.3v.7zM206.9 131l2 .4-2 .3zM211.4 131.4l2-.4v.7z"/>
<path d="M180.1 92.7l2-.3v.7zM276.9 92.4l2 .3-2 .4z"/>
<path d="M111.6 98.4l2-.3v.6zM123.1 98.1l2 .3-2 .3z"/>
<path d="M65.1 129.3l2 .3-2 .4zM73.8 129.6l1.9-.3v.7z"/>
<path d="M133.1 140.9l2 .4-2 .3zM15.7 141.3l2-.4v.7zM27.2 80.4l2 .3-2 .3zM15.7 80.7l2-.3v.6zM123.1 135.4l2 .3-2 .4zM15.7 135.7l2-.3v.7z"/>
<path d="M56.6 82l.3 2h-.6zM56.3 77.7h.6l-.3 2zM130.1 53.5h.6l-.3 2.1zM130.4 38.5l.3 2h-.6zM23.5 64.1h.7l-.4 2zM23.8 38.5l.4 2h-.7zM39.8 179.3l.3 2.1h-.7zM39.4 168.3h.7l-.3 2zM189.6 74.7h.7l-.4 2zM189.9 38.5l.4 2h-.7zM166.7 49.5l.3 2h-.6zM166.4 45.5h.6l-.3 2zM162.9 114.2l.4 2h-.7zM162.6 110.2h.7l-.4 2zM271.8 78.8h.7l-.4 2zM272.1 74.4l.4 2h-.7zM284.2 98.3h.7l-.3 2zM284.6 80.8l.3 2.1h-.7zM288.2 111.2h.7l-.4 2zM288.5 80.8l.4 2.1h-.7zM252.5 49.2l.3 2h-.6zM252.2 45.8h.6l-.3 2z"/>
<path d="M78.8 121.2h.6l-.3 2zM79.1 116.1l.3 2h-.6zM12.1 121.2h.7l-.4 2zM12.4 38.5l.4 2h-.7z"/>
<path d="M14.7 170.2h.7l-.3 2zM15.1 177.5l.3 2h-.7z"/>
<path d="M100 77.6h.7l-.3 2zM100.4 82.1l.3 2h-.7zM130.8 106.1l.3 2.1h-.6zM130.5 121.2h.6l-.3 2zM35.8 95.6l.3 1.9h-.6zM35.5 121.2h.6l-.3 2zM152.6 36.5h.6l-.3 2zM152.9 40.8l.3 2.1h-.6zM154.4 118.8h.6l-.3 2.1zM154.7 123.2l.3 2h-.6zM191.3 85l.3 2h-.6zM191 121.2h.6l-.3 2zM284.6 61.4l.3 2h-.7zM284.2 78.8h.7l-.3 2zM288.5 48.5l.4 2h-.7zM288.2 78.8h.7l-.4 2zM272.1 80.8l.4 2.1h-.7zM271.8 85.3h.7l-.4 2zM200.5 146.1h.7l-.4 2zM200.8 153.4l.4 2h-.7z"/>
<path d="M233.4 142.4h.6l-.3 2zM233.7 156.9l.3 2h-.6z"/>
<path d="M111.6 31.9l2-.3v.6zM123.1 31.6l2 .3-2 .3zM145 53.1l2 .3-2 .4zM148.5 53.4l2-.3v.7zM145.7 28.2l1.9 .3-1.9 .3zM148.5 28.5l2-.3v.6z"/>
</g>
<g font-size="5.5">
<text x="135.8" y="71">D</text>
<text x="154.8" y="71.4">E</text>
<text x="139.1" y="126">C</text>
</g>
<text font-size="4.2" x="73.1" y="171.1">Not: Montaj sonrası paket halinde taşlanacaktır</text>
<g font-size="3.5" fill="#808080">
<text x="46.6" y="18.6" transform="rotate(-60 46.6 18.6)">20</text>
<text x="201.7" y="18.7">350</text>
<text x="244.8" y="18.7">350</text>
<text x="44.7" y="29.8" transform="rotate(-60 44.7 29.8)">Tabana</text>
<text x="100.2" y="26.9">534</text>
<text x="144" y="27.7">7</text>
<text x="39.2" y="31.3" transform="rotate(-60 39.2 31.3)">4x G1/4&quot;</text>
<text x="46.2" y="35.3" transform="rotate(-60 46.2 35.3)">patlamayacak</text>
<text x="116.3" y="31.1">115</text>
<text x="152.1" y="35.7" transform="rotate(-90 152.1 35.7)">20</text>
<text x="162.6" y="41">20</text>
<text x="251.7" y="41.9" transform="rotate(-90 251.7 41.9)">12</text>
<text x="55.8" y="53.4" transform="rotate(-90 55.8 53.4)">8</text>
<text x="129.6" y="49.3" transform="rotate(-90 129.6 49.3)">145</text>
<text x="150.1" y="52.6">12,50</text>
<text x="23.1" y="57.5" transform="rotate(-90 23.1 57.5)">235</text>
<text x="165.9" y="57.7" transform="rotate(-90 165.9 57.7)">G3/8&quot;</text>
<text x="51.8" y="67.9" transform="rotate(-90 51.8 67.9)">H7 +</text>
<text x="55.8" y="71.9" transform="rotate(-90 55.8 71.9)">20</text>
<text x="94" y="68.2">475</text>
<text x="189.2" y="70.9" transform="rotate(-90 189.2 70.9)">325</text>
<text x="287.8" y="70.8" transform="rotate(-90 287.8 70.8)">275</text>
<text x="283.8" y="73.3" transform="rotate(-90 283.8 73.3)">165</text>
<text x="11.7" y="81.8" transform="rotate(-90 11.7 81.8)">720</text>
<text x="20" y="79.9">115</text>
<text x="271.4" y="79.4" transform="rotate(-90 271.4 79.4)">55</text>
<text x="99.6" y="86.4" transform="rotate(-90 99.6 86.4)">21</text>
<text x="271.4" y="85.2" transform="rotate(-90 271.4 85.2)">55</text>
<text x="68.1" y="91.9">150</text>
<text x="233.5" y="91.9">840</text>
<text x="283.8" y="92.7" transform="rotate(-90 283.8 92.7)">165</text>
<text x="116.6" y="97.6">115</text>
<text x="190.5" y="97.7" transform="rotate(-90 190.5 97.7)">325</text>
<text x="287.8" y="99.1" transform="rotate(-90 287.8 99.1)">275</text>
<text x="162.2" y="107.2" transform="rotate(-90 162.2 107.2)">G3/8&quot;</text>
<text x="272.4" y="107.9">12</text>
<text x="35" y="108.1" transform="rotate(-90 35 108.1)">235</text>
<text x="78.3" y="119.9" transform="rotate(-90 78.3 119.9)">60</text>
<text x="97.4" y="118" transform="rotate(-60 97.4 118)">2x M12</text>
<text x="130" y="116.7" transform="rotate(-90 130 116.7)">145</text>
<text x="164.1" y="121.3">20</text>
<text x="57.7" y="129.2" transform="rotate(-45 57.7 129.2)">8,50</text>
<text x="76.7" y="128.8">57 ±0,1</text>
<text x="89.7" y="128.8">9,5</text>
<text x="115.8" y="130">25</text>
<text x="153.9" y="128.2" transform="rotate(-90 153.9 128.2)">20</text>
<text x="208.2" y="130.5">10</text>
<text x="245.5" y="130.6">45</text>
<text x="52.3" y="134.6" transform="rotate(-45 52.3 134.6)">2x</text>
<text x="68.3" y="134.9">930</text>
<text x="151.4" y="132.9">7</text>
<text x="216.1" y="136.8" transform="rotate(47 216.1 136.8)">15°0'</text>
<text x="66.4" y="140.5">1015</text>
<text x="150.9" y="138.4">25</text>
<text x="232.9" y="147.8" transform="rotate(-90 232.9 147.8)">7</text>
<text x="200.1" y="152.2" transform="rotate(-90 200.1 152.2)">21</text>
<text x="232.9" y="154.6" transform="rotate(-90 232.9 154.6)">50</text>
<text x="14.3" y="165.1" transform="rotate(-90 14.3 165.1)">10,50</text>
<text x="36.2" y="164.3">10,50</text>
<text x="39" y="174.7" transform="rotate(-90 39 174.7)">18</text>
</g>
<g font-size="3.5">
<text x="190" y="28.2">G3/8 giriş - çıkış haricindeki</text>
<text x="190" y="32.7">tüm delikler (10adet) G1/4 ile körlenecek</text>
<text x="196.6" y="171.8">DETAIL D</text>
<text x="241.4" y="171.4">DETAIL E</text>
<text x="194.9" y="176.3">SCALE 1 : 4</text>
<text x="239.6" y="175.9">SCALE 1 : 4</text>
<text x="35.1" y="197.8">SCALE 1 : 2</text>
<text x="36.9" y="194.2">DETAIL C</text>
</g>
<g font-size="3.2" fill="#808080">
<text x="52.2" y="62" transform="rotate(-90 52.2 62)">0,02</text>
<text x="55.8" y="62" transform="rotate(-90 55.8 62)">0</text>
</g>
<g font-size="3.2">
<text x="153.6" y="186.8">1193012002_9SDS</text>
<text x="153.6" y="190.8">KESME KALIP SU PLAKASI</text>
<text x="210.7" y="186.6">-</text>
<text x="153.6" y="194.8">YOK /</text>
<text x="153.6" y="198.8">YOK / HRC</text>
<text x="230.8" y="198.7">730 x 30 x 1025</text>
<text x="230.8" y="202.8">43850.56</text>
</g>
<g font-size="2.8">
<text x="263.7" y="186.7">Ü.Adet:</text>
<text x="263.9" y="190.5">Vers.:</text>
<text x="211.5" y="194.5">Hammadde Adı:</text>
<text x="230.8" y="194.7">ALUMINYUM-7075</text>
<text x="138.3" y="202.6">SON KAYIT:</text>
<text x="163.6" y="202.6">9 Temmuz 2023 Pazar 23:58:07</text>
<text x="212.1" y="198.4">Sip. Ölçüsü:</text>
<text x="212.2" y="202.7">Ağırlık:</text>
</g>
<g font-size="2.6">
<text x="265.9" y="194.4">GENEL TOLERANS</text>
<text x="264.2" y="198.5">DIN 7168 m T</text>
<text x="264.3" y="202.6">ÖLÇEK</text>
<text x="278.5" y="202.6">1:10</text>
<text x="286.5" y="202.6">A4</text>
</g>
<g font-size="2.5">
<text x="138.3" y="186.4">Parça Kodu:</text>
<text x="138.3" y="190.5">Parça Adı:</text>
<text x="201.2" y="186.5">Ü.Kodu:</text>
<text x="138.3" y="194.5">Kaplama Şekli:</text>
<text x="138.3" y="198.6">Isıl İşlem:</text>
<text x="6.7" y="206.7">D:\Onedrive\OneDrive - gazi.edu.tr\My_Design\Arsiv\DP909SDS_3ST\</text>
</g>
</svg>
